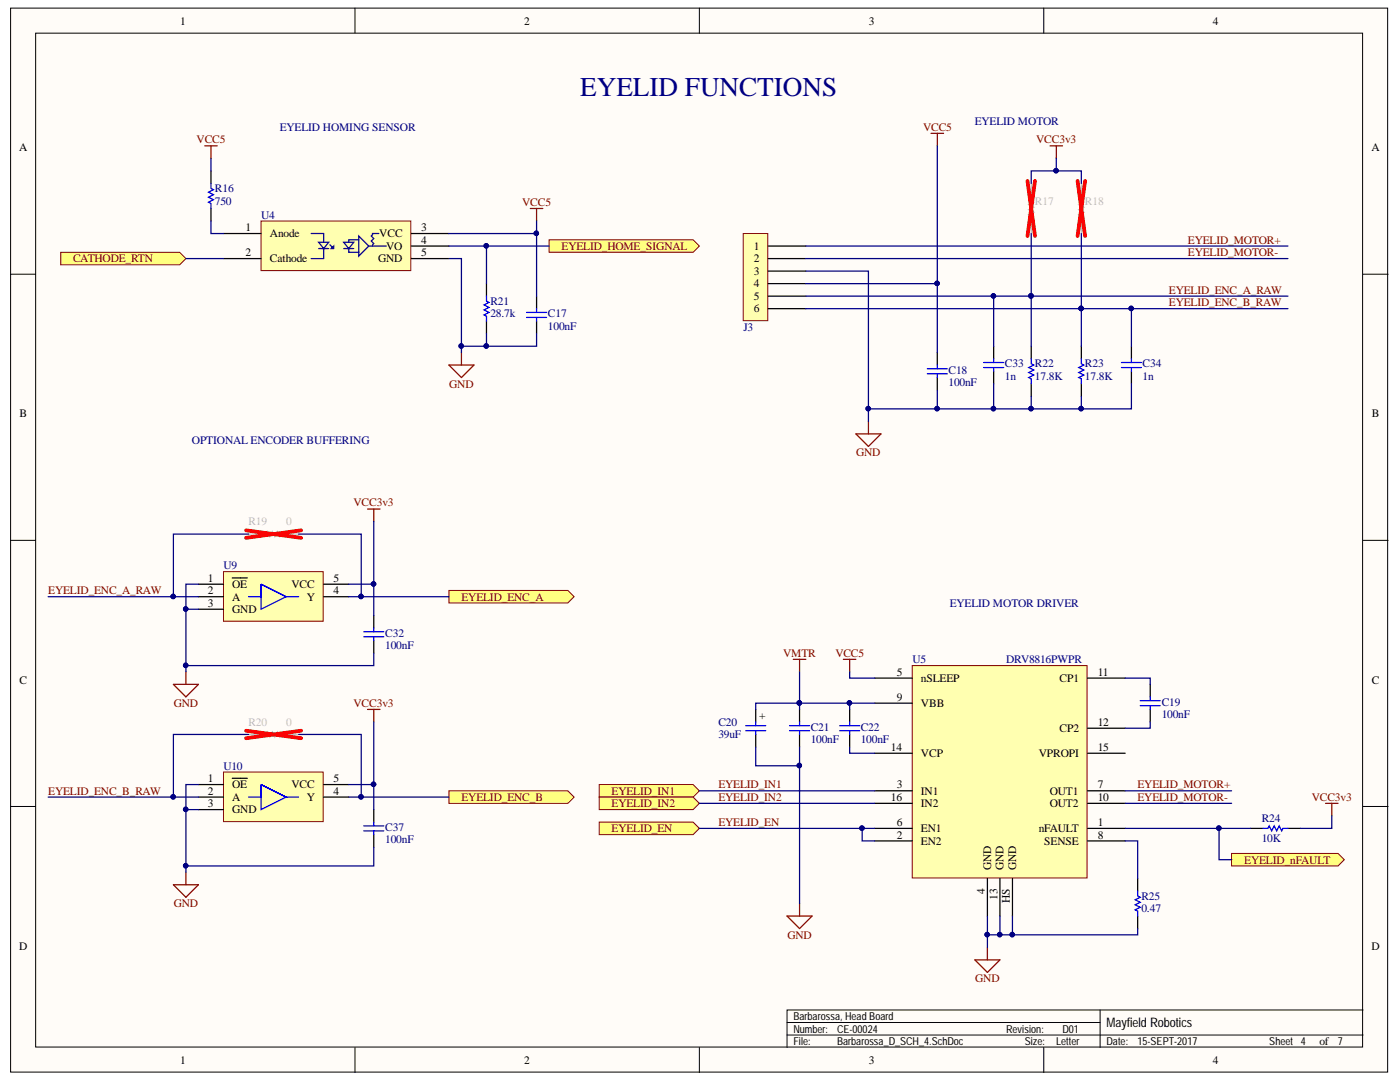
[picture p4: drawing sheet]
<svg xmlns="http://www.w3.org/2000/svg" width="279mm" height="216mm" viewBox="0 0 279 216" stroke-linecap="round" stroke-linejoin="round" font-family="sans-serif">
<g fill="#fffcf8" stroke="#000" stroke-width=".2">
<path d="M2.1 1.6h274.8v212.3h-274.8z"/>
<path d="M7.1 6.6h264.8v202.3h-264.8z"/>
</g>
<g fill="none" stroke="#000" stroke-width=".2">
<path d="M70.8 1.6v5M139.6 1.6v5M208.3 1.6v5M2.1 54.7h5M272 54.7h5M2.1 107.8h5M272 107.8h5M2.1 160.9h5M272 160.9h5M70.8 209v5M139.6 209v5M157.1 206.5h114.9"/>
<path d="M157.1 204h62.5M208.3 209v5M219.6 201.5v7.5M272 201.5h-114.9v7.5"/>
</g>
<path d="M109.6 47.8h28.7l1.3 1.3-1.3 1.2h-28.7z" fill-rule="evenodd" fill="#ffff80" stroke="#800000" stroke-width=".2"/>
<path d="M40.9 29.1h2.5M42.1 29.1v2.5" fill="none" stroke="#800000" stroke-width=".25"/>
<g fill="#ffff80" stroke="#800000" stroke-width=".2">
<path d="M12.1 50.3h23.8l1.2 1.3-1.2 1.2h-23.8z" fill-rule="evenodd"/>
<path d="M119.6 156.5h18.7l1.3 1.3-1.3 1.2h-18.7z" fill-rule="evenodd"/>
<path d="M119.6 159h18.7l1.3 1.3-1.3 1.2h-18.7z" fill-rule="evenodd"/>
<path d="M119.6 164h18.7l1.3 1.3-1.3 1.2h-18.7z" fill-rule="evenodd"/>
<path d="M245.8 170.3h21.2l1.3 1.2-1.3 1.3h-21.2z" fill-rule="evenodd"/>
</g>
<g fill="none" stroke="#800000" stroke-width=".25">
<path d="M105.8 41.6h2.5M107.1 41.6v2.5M89.6 72.8h5l-2.5 2.5zM92.1 70.3v2.5M158.3 131.6h2.5M159.6 131.6v2.5M168.3 131.6h2.5M169.6 131.6v2.5M264.5 160.3h2.5M265.8 160.3v2.5M157.1 182.8h5l-2.5 2.5zM159.6 180.3v2.5"/>
<path d="M194.6 191.5h5l-2.5 2.5zM197.1 189v2.5"/>
</g>
<g fill="none" stroke="#000" stroke-width=".25">
<path d="M42.1 34.1v2.5M42.1 41.6v2.5M97.1 56.6v2.5M107.1 59.1v2.5M97.1 64.1v2.5M107.1 64.1v2.5M229.5 136.6v2.5M159.6 141.6v2.5M159.6 146.6v2.5M169.6 141.6v2.5M169.6 146.6v2.5M229.5 141.6v2.5"/>
<path d="M249.5 165.3h2.5M257 165.3h2.5"/>
</g>
<g fill="none" stroke="#00f" stroke-width=".25">
<path d="M42.1 36.6v1l.5 .3-1 .5 1 .5-1 .5 1 .5-1 .5 .5 .2v1M97.1 59.1v1l.5 .2-1 .5 1 .5-1 .5 1 .5-1 .5 .5 .3v1M105.1 63.3h4M105.1 62.3h4M107.1 61.6v.7M107.1 63.3v.8M227.5 139.8h4M229.5 139.1v.7M157.6 145.8h4M157.6 144.8h4M159.6 144.1v.7M159.6 145.8v.8"/>
<path d="M167.6 145.8h4M167.6 144.8h4M169.6 144.1v.7M169.6 145.8v.8M227.5 140.8h4M229.5 140.8v.8M252 165.3h1l.3-.5 .5 1 .5-1 .5 1 .5-1 .5 1 .2-.5h1"/>
</g>
<g fill="#ffff80" stroke="#800000" stroke-width=".2">
<path d="M89.6 117.8h23.7l1.3 1.3-1.3 1.2h-23.7z" fill-rule="evenodd"/>
<path d="M89.6 157.8h23.7l1.3 1.2-1.3 1.3h-23.7z" fill-rule="evenodd"/>
</g>
<path d="M185.8 26.6h2.5M187.1 26.6v2.5M209.6 29.1h2.5M210.8 29.1v2.5M170.8 86.6h5l-2.5 2.5zM173.3 84.1v2.5" fill="none" stroke="#800000" stroke-width=".25"/>
<path d="M148.3 46.6h4.9v17.4h-4.9z" fill="#ffffb0" stroke="#800000" stroke-width=".2"/>
<path d="M153.3 49.1h7.5M153.3 51.6h7.5M153.3 54.1h7.5M153.3 56.6h7.5M153.3 59.1h7.5M153.3 61.6h7.5M187.1 70.3v2.5M187.1 75.3v2.5M205.8 69.1v2.5M205.8 76.6v2.5M215.8 69.1v2.5M215.8 76.6v2.5" fill="none" stroke="#000" stroke-width=".25"/>
<path d="M185.1 74.6h4M185.1 73.6h4M187.1 72.8v.8M187.1 74.6v.7M205.8 71.6v1l.5 .2-1 .5 1 .5-1 .5 1 .5-1 .5 .5 .3v1M215.8 71.6v1l.5 .2-1 .5 1 .5-1 .5 1 .5-1 .5 .5 .3v1" fill="none" stroke="#00f" stroke-width=".25"/>
<path d="M205.8 36.6v3.5l.5 .3-1 .5 1 .5-1 .5 1 .5-1 .5 .5 .2v3.5M215.8 36.6v3.5l.5 .3-1 .5 1 .5-1 .5 1 .5-1 .5 .5 .2v3.5" fill="none" stroke="#bfbebc" stroke-width=".25"/>
<path d="M205.1 36.1l1.5 11M206.6 36.1l-1.5 11M215.1 36.1l1.5 11M216.6 36.1l-1.5 11" fill="none" stroke="#f00" stroke-width=".75"/>
<path d="M52.1 44.1h29.9v9.9h-29.9z" fill="#ffffb0" stroke="#800000" stroke-width=".2"/>
<g fill="none" stroke="#000" stroke-width=".25">
<path d="M44.6 46.6h7.5M44.6 51.6h7.5M82.1 46.6h7.5M82.1 51.6h7.5M82.1 49.1h7.5M198.3 69.1v2.5M198.3 74.1v2.5M225.8 69.1v2.5M225.8 74.1v2.5M150.8 141.6v2.5M150.8 146.6v2.5M227 175.3v2.5"/>
<path d="M227 182.8v2.5"/>
</g>
<path d="M62.1 46.6h2.5v1.7M63.6 49.6h1l-1-1.3h2l-1 1.3h1M64.6 49.6v2h-2.5M65.8 48.8l.5 .5 .3-.2v.5h-.5l.2-.3M68.6 49.6h1l-1-1.3h2l-1 1.3h1M69.6 49.6v.7h2v.8l2-2-2-2v3.2M71.6 47.8h-2v.5M73.6 49.1h3.5M75.6 46.6h-1.3v.2l-.2 .3 .5 .5-.5 .5 .5 .5-.3 .2v.3" fill="none" stroke="#0c0087" stroke-width=".25"/>
<g fill="none" stroke="#00f" stroke-width=".25">
<path d="M196.3 72.3h4M196.3 73.3h4M198.3 71.6v.7M198.3 73.3v.8M223.8 72.3h4M223.8 73.3h4M225.8 71.6v.7M225.8 73.3v.8M148.8 145.8h4M148.8 144.8h4M150.8 144.1v.7M150.8 145.8v.8"/>
<path d="M227 177.8v1l.5 .2-1 .5 1 .5-1 .5 1 .5-1 .5 .5 .3v1"/>
</g>
<path d="M49.6 106.6h3.5l.2-.5 .5 1 .5-1 .5 1 .5-1 .5 1 .3-.5h3.5M49.6 146.6h3.5l.2-.5 .5 1 .5-1 .5 1 .5-1 .5 1 .3-.5h3.5" fill="none" stroke="#bfbebc" stroke-width=".25"/>
<path d="M49.1 105.8l11 1.5M60.1 105.8l-11 1.5M49.1 145.8l11 1.5M60.1 145.8l-11 1.5" fill="none" stroke="#f00" stroke-width=".75"/>
<path d="M44.6 114.1h19.9v9.9h-19.9z" fill="#ffffb0" stroke="#800000" stroke-width=".2"/>
<path d="M39.6 116.6h5M39.6 119.1h5M46.4 115.3h3M64.6 116.6h5M64.6 119.1h5M39.6 121.6h5" fill="none" stroke="#000" stroke-width=".25"/>
<path d="M49.6 119.1h2.5v-2.5v5l5-2.5-5-2.5 5 2.5h2.5" fill="none" stroke="#00f" stroke-width=".25"/>
<path d="M44.6 154.1h19.9v9.8h-19.9z" fill="#ffffb0" stroke="#800000" stroke-width=".2"/>
<path d="M74.6 122.8v2.5M74.6 127.8v2.5M39.6 156.5h5M39.6 159h5M46.4 155.3h3M64.6 156.5h5M64.6 159h5M39.6 161.5h5M74.6 161.5v2.5M74.6 166.5v2.5" fill="none" stroke="#000" stroke-width=".25"/>
<path d="M72.6 127.1h4M72.6 126.1h4M74.6 125.3v.8M74.6 127.1v.7M49.6 159h2.5v-2.5v5l5-2.5-5-2.5 5 2.5h2.5M72.6 165.8h4M72.6 164.8h4M74.6 164v.8M74.6 165.8v.7" fill="none" stroke="#00f" stroke-width=".25"/>
<path d="M73.3 101.6h2.5M74.6 101.6v2.5M34.6 136.6h5l-2.5 2.5zM37.1 134.1v2.5M73.3 141.6h2.5M74.6 141.6v2.5M34.6 176.5h5l-2.5 2.5zM37.1 174v2.5" fill="none" stroke="#800000" stroke-width=".25"/>
<path d="M182.1 132.8h34.9v42.4h-34.9z" fill="#ffffb0" stroke="#800000" stroke-width=".2"/>
<g fill="none" stroke="#000" stroke-width=".25">
<path d="M174.6 135.3h7.5M217.1 135.3h7.4M174.6 150.3h7.5M174.6 140.3h7.5M174.6 157.8h7.5M217.1 150.3h7.4M217.1 157.8h7.4M217.1 145.3h7.4M174.6 165.3h7.5M174.6 160.3h7.5M174.6 167.8h7.5M197.1 175.3v7.5"/>
<path d="M199.6 175.3v7.5M202.1 175.3v7.5M217.1 165.3h7.4M217.1 160.3h7.4M217.1 167.8h7.4"/>
</g>
<g fill="none" stroke="#000080" stroke-width=".25">
<path d="M42.1 31.6v2.5M187.1 29.1v27.5h-26.3M205.8 36.6v-2.5h10v2.5M210.8 31.6v2.5M37.1 51.6h7.5M42.1 44.1v2.5h2.5M89.6 51.6h2.5v18.7M89.6 49.1h20M97.1 49.1v7.5M107.1 44.1v2.5h-17.5M107.1 46.6v12.5M160.8 54.1h12.5v30"/>
<path d="M160.8 59.1h96.2M160.8 51.6h96.2M160.8 49.1h96.2M187.1 56.6v13.7M198.3 59.1v10M205.8 46.6v22.5M215.8 46.6v22.5M97.1 66.6v2.5h-5M107.1 66.6v2.5h-10M160.8 61.6h96.2M187.1 77.8v3.8M198.3 76.6v5"/>
<path d="M205.8 79.1v2.5h-32.5M215.8 79.1v2.5h-10M225.8 76.6v5h-10M225.8 61.6v7.5M9.6 119.1h25M39.6 116.6h-2.5v17.5M49.6 106.6h-15v12.5h5M59.6 106.6h12.5v12.5h-2.5M72.1 119.1h17.5M74.6 104.1v12.5h-5M74.6 116.6v6.2M37.1 121.6h2.5"/>
<path d="M74.6 130.3v2.5h-37.5M159.6 134.1v7.5M169.6 134.1v1.2h5M224.5 135.3h5v1.3M9.6 159h25M39.6 156.5h-2.5v17.5M49.6 146.6h-15v12.4h5M59.6 146.6h12.5v12.4h-2.5M72.1 159h17.5M74.6 144.1v12.4h-5M74.6 156.5v5M139.6 157.8h35"/>
<path d="M150.8 149.1v3.7h8.8M159.6 149.1v31.2M169.6 149.1v1.2h5M169.6 140.3h-18.8v1.3M174.6 140.3h-5v1.3M224.5 157.8h21.3M229.5 144.1v1.2h-5M37.1 161.5h2.5M74.6 169v3.8h-37.5M139.6 165.3h35M139.6 160.3h35M172.1 165.3v2.5h2.5"/>
<path d="M224.5 165.3h25M224.5 167.8h2.5v7.5M224.5 160.3h21.3M243.3 165.3v6.2h2.5M265.8 162.8v2.5h-6.3M197.1 182.8v6.2M199.6 182.8v3.7h-2.5M202.1 182.8v3.7h-2.5M227 185.3v1.2h-24.9"/>
</g>
<g fill="#000080" stroke="#000080" stroke-width=".2">
<circle cx="197" cy="186.5" r=".45"/>
<circle cx="199.5" cy="186.5" r=".45"/>
<circle cx="202" cy="186.5" r=".45"/>
<circle cx="243.2" cy="165.2" r=".45"/>
<circle cx="169.5" cy="140.3" r=".45"/>
<circle cx="172" cy="165.2" r=".45"/>
<circle cx="92" cy="69" r=".45"/>
<circle cx="97" cy="49" r=".45"/>
<circle cx="97" cy="69" r=".45"/>
<circle cx="107" cy="46.5" r=".45"/>
<circle cx="210.8" cy="34.1" r=".45"/>
<circle cx="215.8" cy="81.5" r=".45"/>
<circle cx="205.8" cy="81.5" r=".45"/>
<circle cx="159.5" cy="152.8" r=".45"/>
<circle cx="159.5" cy="140.3" r=".45"/>
<circle cx="187" cy="81.5" r=".45"/>
<circle cx="173.3" cy="81.5" r=".45"/>
<circle cx="198.3" cy="81.5" r=".45"/>
<circle cx="34.6" cy="119" r=".45"/>
<circle cx="72" cy="119" r=".45"/>
<circle cx="37.1" cy="121.5" r=".45"/>
<circle cx="37.1" cy="132.8" r=".45"/>
<circle cx="74.5" cy="116.5" r=".45"/>
<circle cx="34.6" cy="159" r=".45"/>
<circle cx="72" cy="159" r=".45"/>
<circle cx="37.1" cy="161.5" r=".45"/>
<circle cx="37.1" cy="172.7" r=".45"/>
<circle cx="74.5" cy="156.5" r=".45"/>
<circle cx="187" cy="56.5" r=".45"/>
<circle cx="205.8" cy="59" r=".45"/>
<circle cx="198.3" cy="59" r=".45"/>
<circle cx="225.7" cy="61.5" r=".45"/>
<circle cx="215.8" cy="61.5" r=".45"/>
</g>
<text font-size="5.4" fill="#000080" x="115.8" y="19.2">EYELID FUNCTIONS</text>
<text font-size="2.6" x="220.8" y="205">Mayfield Robotics</text>
<g font-size="2.3">
<text x="35.9" y="4.9">1</text>
<text x="104.6" y="4.9">2</text>
<text x="173.4" y="4.9">3</text>
<text x="242.1" y="4.9">4</text>
<text x="3.8" y="30.2">A</text>
<text x="273.7" y="30.2">A</text>
<text x="49" y="46.1">1</text>
<text x="53.9" y="47.4">Anode</text>
<text x="75.7" y="47.4">VCC</text>
<text x="84.1" y="46.1">3</text>
<text x="49" y="51.1">2</text>
<text x="53.9" y="52.3">Cathode</text>
<text x="75.4" y="52.3">GND</text>
<text x="77.1" y="49.9">VO</text>
<text x="84.1" y="48.6">4</text>
<text x="84.1" y="51.1">5</text>
<text x="150.5" y="49.9">1</text>
<text x="150.5" y="52.3">2</text>
<text x="150.5" y="54.9">3</text>
<text x="150.5" y="57.3">4</text>
<text x="150.5" y="59.9">5</text>
<text x="150.5" y="62.3">6</text>
<text x="3.9" y="83.3">B</text>
<text x="273.8" y="83.3">B</text>
<text x="41.4" y="116.1">1</text>
<text x="41.4" y="118.6">2</text>
<text x="46.4" y="117.3">OE</text>
<text x="46.4" y="119.8">A</text>
<text x="58.2" y="117.3">VCC</text>
<text x="61.2" y="119.8">Y</text>
<text x="66.6" y="118.6">4</text>
<text x="66.6" y="116.1">5</text>
<text x="41.4" y="121.1">3</text>
<text x="46.4" y="122.4">GND</text>
<text x="3.9" y="136.4">C</text>
<text x="179" y="134.8">5</text>
<text x="183.8" y="136.1">nSLEEP</text>
<text x="211.5" y="136.1">CP1</text>
<text x="219.1" y="134.8">11</text>
<text x="273.8" y="136.4">C</text>
<text x="151.6" y="142.3" transform="rotate(90 151.6 142.3)">+</text>
<text x="179" y="139.8">9</text>
<text x="183.8" y="141">VBB</text>
<text x="177.8" y="149.8">14</text>
<text x="211.5" y="146">CP2</text>
<text x="219.1" y="149.8">15</text>
<text x="219.1" y="144.9">12</text>
<text x="183.8" y="151">VCP</text>
<text x="207.3" y="151">VPROPI</text>
<text x="41.4" y="156.1">1</text>
<text x="41.4" y="158.6">2</text>
<text x="41.4" y="161.1">3</text>
<text x="46.4" y="157.3">OE</text>
<text x="46.4" y="159.8">A</text>
<text x="58.2" y="157.3">VCC</text>
<text x="61.2" y="159.8">Y</text>
<text x="66.6" y="158.6">4</text>
<text x="66.6" y="156.1">5</text>
<text x="177.8" y="159.8">16</text>
<text x="179" y="157.3">3</text>
<text x="183.8" y="161.1">IN2</text>
<text x="183.8" y="158.6">IN1</text>
<text x="209.5" y="161.1">OUT2</text>
<text x="209.5" y="158.6">OUT1</text>
<text x="219.1" y="159.8">10</text>
<text x="219.1" y="157.3">7</text>
<text x="46.4" y="162.3">GND</text>
<text x="179" y="164.8">6</text>
<text x="179" y="167.3">2</text>
<text x="183.8" y="166.1">EN1</text>
<text x="207.3" y="166.1">nFAULT</text>
<text x="219.1" y="164.8">1</text>
<text x="219.1" y="167.3">8</text>
<text x="183.8" y="168.5">EN2</text>
<text x="197.8" y="173.5" transform="rotate(-90 197.8 173.5)">GND</text>
<text x="200.3" y="173.5" transform="rotate(-90 200.3 173.5)">GND</text>
<text x="202.8" y="173.5" transform="rotate(-90 202.8 173.5)">GND</text>
<text x="208.4" y="168.5">SENSE</text>
<text x="196.6" y="178.4" transform="rotate(-90 196.6 178.4)">4</text>
<text x="199.1" y="179.5" transform="rotate(-90 199.1 179.5)">13</text>
<text x="201.6" y="180.2" transform="rotate(-90 201.6 180.2)">HS</text>
<text x="3.8" y="189.5">D</text>
<text x="273.7" y="189.5">D</text>
<text x="263.3" y="208.5">of</text>
<text x="35.9" y="212.2">1</text>
<text x="104.6" y="212.2">2</text>
<text x="173.4" y="212.2">3</text>
<text x="242.1" y="212.2">4</text>
</g>
<g font-size="2.3" fill="#800000">
<text x="39.2" y="28.6">VCC5</text>
<text x="184.2" y="26.1">VCC5</text>
<text x="206.8" y="28.6">VCC3v3</text>
<text x="104.2" y="41.1">VCC5</text>
<text x="14.6" y="52.3">CATHODE_RTN</text>
<text x="112.1" y="49.9">EYELID_HOME_SIGNAL</text>
<text x="237.1" y="48.6">EYELID_MOTOR+</text>
<text x="237.1" y="51.1">EYELID_MOTOR-</text>
<text x="233.3" y="58.6">EYELID_ENC_A_RAW</text>
<text x="233.3" y="61.1">EYELID_ENC_B_RAW</text>
<text x="89.7" y="77.4">GND</text>
<text x="170.9" y="91.1">GND</text>
<text x="70.5" y="101.1">VCC3v3</text>
<text x="9.6" y="118.6">EYELID_ENC_A_RAW</text>
<text x="92.1" y="119.8">EYELID_ENC_A</text>
<text x="156.3" y="131.1">VMTR</text>
<text x="166.7" y="131.1">VCC5</text>
<text x="34.7" y="141">GND</text>
<text x="70.5" y="141">VCC3v3</text>
<text x="9.6" y="158.6">EYELID_ENC_B_RAW</text>
<text x="92.1" y="159.8">EYELID_ENC_B</text>
<text x="122.1" y="158.6">EYELID_IN1</text>
<text x="122.1" y="161.1">EYELID_IN2</text>
<text x="143.4" y="157.3">EYELID_IN1</text>
<text x="143.4" y="159.8">EYELID_IN2</text>
<text x="227" y="157.3">EYELID_MOTOR+</text>
<text x="227" y="159.8">EYELID_MOTOR-</text>
<text x="261.8" y="159.8">VCC3v3</text>
<text x="122.1" y="166.1">EYELID_EN</text>
<text x="143.4" y="164.8">EYELID_EN</text>
<text x="248.3" y="172.3">EYELID_nFAULT</text>
<text x="34.7" y="181">GND</text>
<text x="157.2" y="187.3">GND</text>
<text x="194.6" y="196">GND</text>
</g>
<g font-size="2.3" fill="#000080">
<text x="55.8" y="26.1">EYELID HOMING SENSOR</text>
<text x="194.5" y="24.9">EYELID MOTOR</text>
<text x="42.9" y="40.8">750</text>
<text x="42.9" y="38.4">R16</text>
<text x="52.1" y="43.6">U4</text>
<text x="97.9" y="63.3">28.7k</text>
<text x="97.9" y="60.9">R21</text>
<text x="109.4" y="65.9">100nF</text>
<text x="109.4" y="63.3">C17</text>
<text x="148.4" y="66.1">J3</text>
<text x="189.3" y="77.1">100nF</text>
<text x="189.3" y="74.6">C18</text>
<text x="200.5" y="75.9">1n</text>
<text x="200.5" y="73.3">C33</text>
<text x="206.5" y="75.9">17.8K</text>
<text x="206.5" y="73.3">R22</text>
<text x="216.5" y="75.9">17.8K</text>
<text x="216.5" y="73.3">R23</text>
<text x="228" y="75.9">1n</text>
<text x="228" y="73.3">C34</text>
<text x="38.3" y="88.6">OPTIONAL ENCODER BUFFERING</text>
<text x="44.6" y="113.6">U9</text>
<text x="189.5" y="121.1">EYELID MOTOR DRIVER</text>
<text x="76.9" y="129.5">100nF</text>
<text x="76.9" y="127.1">C32</text>
<text x="182.1" y="132.3">U5</text>
<text x="200.8" y="132.3">DRV8816PWPR</text>
<text x="231.8" y="143.3">100nF</text>
<text x="231.8" y="140.8">C19</text>
<text x="143.4" y="147.3">39uF</text>
<text x="143.4" y="144.9">C20</text>
<text x="161.8" y="148.3">100nF</text>
<text x="161.8" y="145.8">C21</text>
<text x="171.8" y="148.3">100nF</text>
<text x="171.8" y="145.8">C22</text>
<text x="44.6" y="153.6">U10</text>
<text x="76.9" y="165.8">C37</text>
<text x="251.8" y="164">R24</text>
<text x="76.9" y="168.3">100nF</text>
<text x="251.8" y="168">10K</text>
<text x="227.8" y="179.5">R25</text>
<text x="227.8" y="182.1">0.47</text>
</g>
<g font-size="2.3" fill="#bfbebc">
<text x="206.5" y="40.8">R17</text>
<text x="216.5" y="40.8">R18</text>
<text x="49.6" y="104.9">R19</text>
<text x="57.1" y="104.9">0</text>
<text x="49.6" y="144.9">R20</text>
<text x="57.1" y="144.9">0</text>
</g>
<g font-size="2.2">
<text x="158.3" y="203.5">Barbarossa, Head Board</text>
<text x="158.3" y="206.1">Number:</text>
<text x="158.3" y="208.5">File:</text>
<text x="167" y="206.1">CE-00024</text>
<text x="167" y="208.5">Barbarossa_D_SCH_4.SchDoc</text>
<text x="200.8" y="206.1">Revision:</text>
<text x="204.5" y="208.5">Size:</text>
<text x="210.8" y="208.5">Letter</text>
<text x="212" y="206.1">D01</text>
<text x="220.8" y="208.5">Date:</text>
<text x="227" y="208.5">15-SEPT-2017</text>
<text x="253.3" y="208.5">Sheet 4</text>
<text x="267" y="208.5">7</text>
</g>
</svg>
